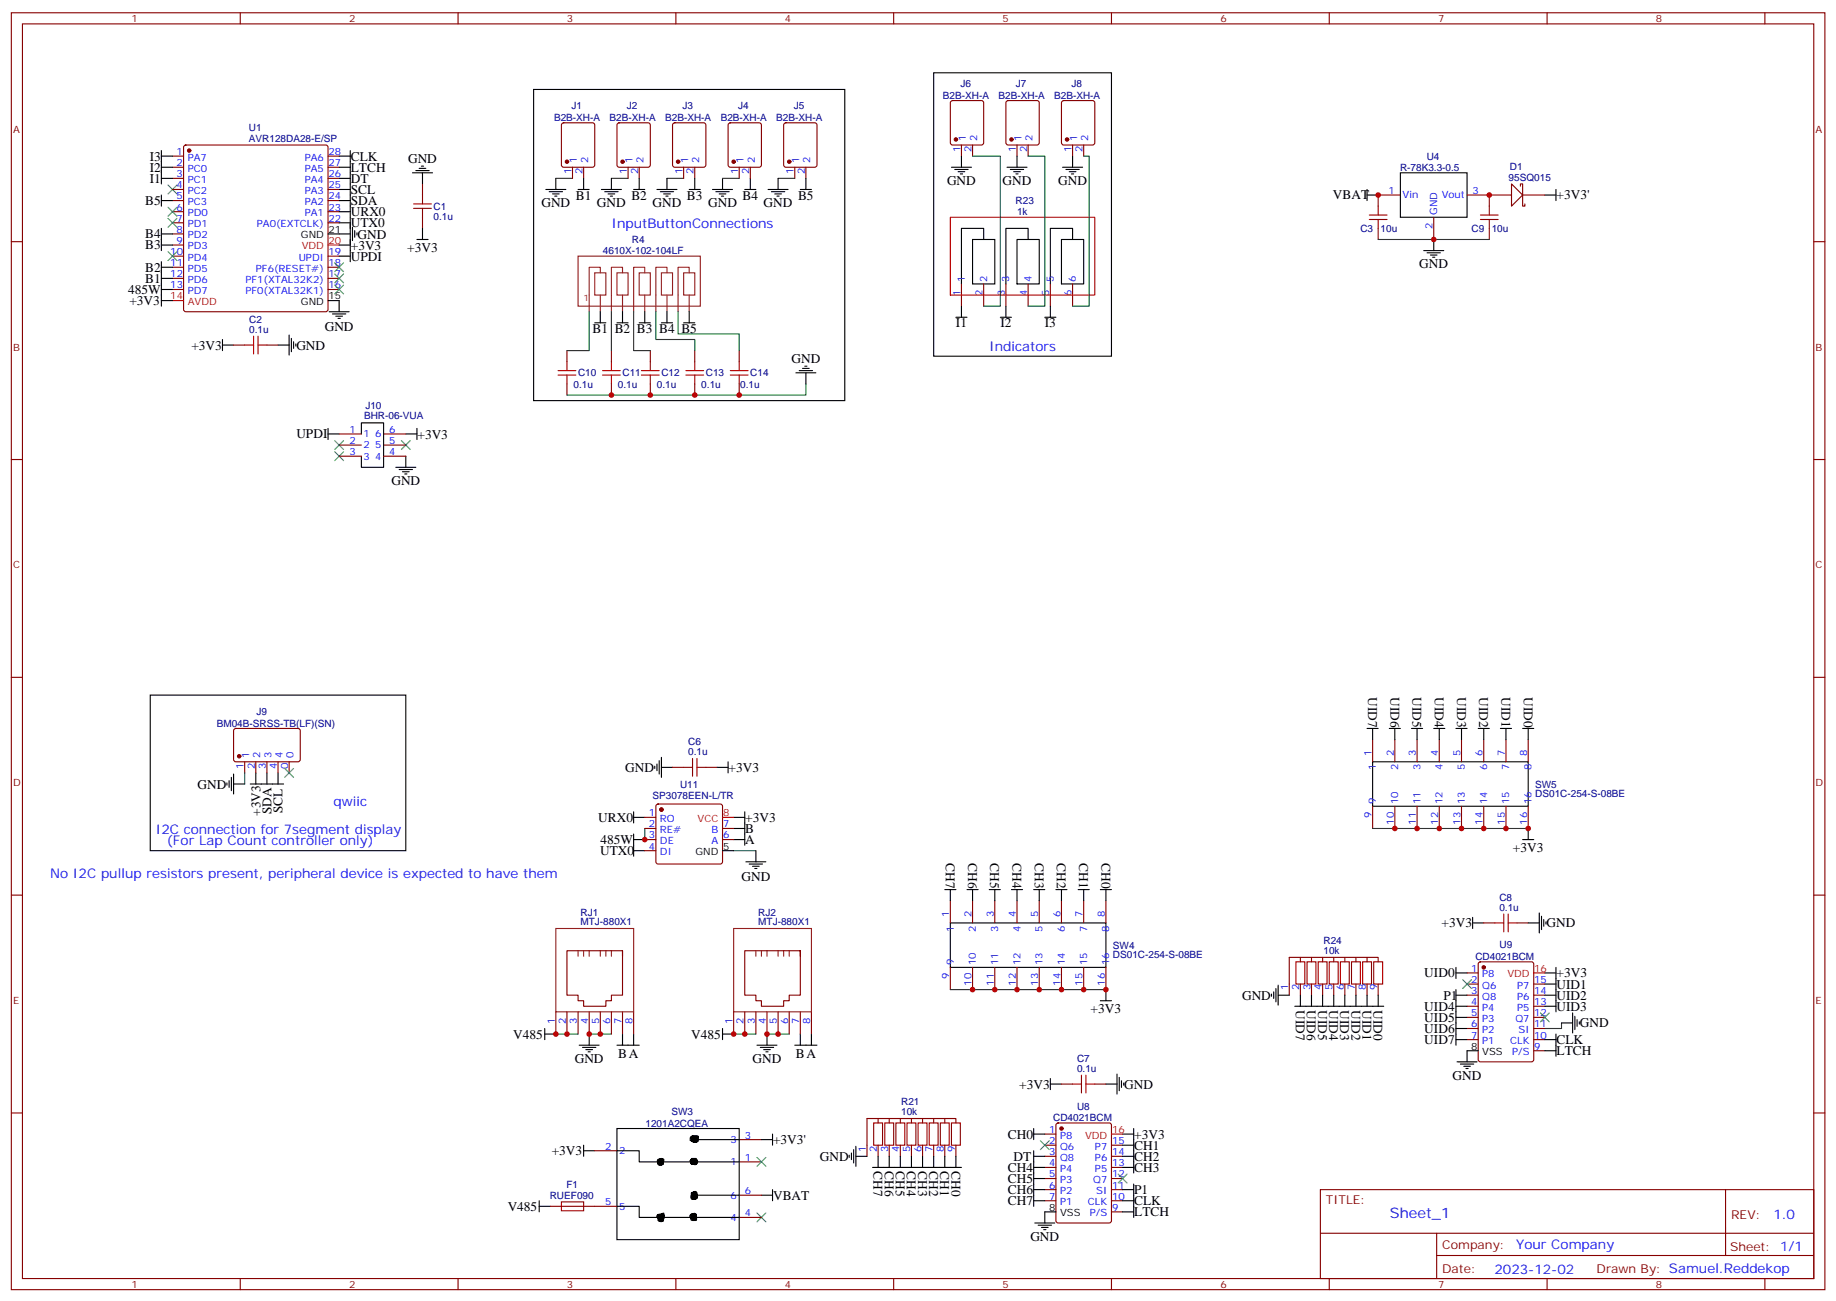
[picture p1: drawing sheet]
<svg xmlns="http://www.w3.org/2000/svg" width="583mm" height="413mm" viewBox="0 0 583 413" stroke-linecap="round" stroke-linejoin="round" font-family="sans-serif">
<g fill="none" stroke="#870000" stroke-width=".35">
<path d="M3.6 4.1h575.7v405.3h-575.7zM7.1 7.6h568.7v398.3h-568.7zM76.3 4.1v3.5M145.4 4.1v3.5M214.6 4.1v3.5M283.7 4.1v3.5M352.8 4.1v3.5M422 4.1v3.5M491.1 4.1v3.5M560.3 4.1v3.5M178.5 39.2l.4-.2h9.2l.5 .2 .2 .5v12.7l-.2 .5-.5 .2h-9.2l-.5-.2-.2-.5v-12.7zM196.1 39.2l.5-.2h9.1l.5 .2 .2 .5v12.7l-.2 .5-.5 .2h-9.1l-.5-.2-.2-.5v-12.7z"/>
<path d="M213.7 39.2l.5-.2h9.2l.5 .2 .2 .5v12.7l-.2 .5-.5 .2h-9.2l-.5-.2-.2-.5v-12.7zM231.4 39.2l.4-.2h9.2l.5 .2 .2 .5v12.7l-.2 .5-.5 .2h-9.2l-.5-.2-.2-.5v-12.7zM249 39.2l.5-.2h9.2l.5 .2 .2 .5v12.7l-.3 .5-.4 .2h-9.2l-.5-.2-.2-.5v-12.7zM301.9 32.1l.5-.2h9.2l.5 .2 .2 .5v12.7l-.3 .5-.4 .2h-9.2l-.5-.2-.2-.5v-12.7zM319.6 32.1l.4-.2h9.2l.5 .2 .2 .5v12.7l-.2 .5-.5 .2h-9.2l-.5-.2-.2-.5v-12.7zM337.2 32.1l.5-.2h9.2l.5 .2 .2 .5v12.7l-.3 .5-.4 .2h-9.2l-.5-.2-.2-.5v-12.7zM54.8 49.6h3.5M54.8 53.1h3.5M54.8 56.6h3.5M58.5 46.2l.5-.2h44.4l.5 .2 .2 .5v51.5l-.2 .5-.5 .3h-44.4l-.5-.3-.2-.5v-51.5zM104.1 49.6h3.6M104.1 53.1h3.6"/>
<path d="M104.1 56.6h3.6M134.1 58.4v3.5M181.8 53.1v3.5M185.3 53.1v3.5M199.4 53.1v3.5M202.9 53.1v3.5M217 53.1v3.5M220.6 53.1v3.5M234.7 53.1v3.5M238.2 53.1v3.5M252.3 53.1v3.5M255.8 53.1v3.5"/>
<path d="M305.2 46v3.6M308.8 46v3.6M322.9 46v3.6M326.4 46v3.6M340.5 46v3.6M344 46v3.6M3.6 76.7h3.5M54.8 60.1h3.5M54.8 63.7h3.5M54.8 67.2h3.5M54.8 70.7h3.5M54.8 74.3h3.5"/>
<path d="M54.8 77.8h3.5M104.1 60.1h3.6M104.1 63.7h3.6M104.1 67.2h3.6M104.1 70.7h3.6M134.1 69v3.5M437.5 72.5v3.5M444.6 61.9h-7.1v3.5M455.2 69v7M465.7 61.9h7.1v3.5M472.8 72.5v3.5M575.8 76.7h3.5"/>
<path d="M54.8 81.3h3.5M54.8 84.8h3.5M54.8 88.4h3.5M54.8 91.9h3.5M104.1 81.3h3.6M104.1 84.8h3.6M104.1 88.4h3.6M104.1 91.9h3.6M305.2 90.1v7.1M312.3 90.1v7.1M319.3 90.1v7.1M326.4 90.1v7.1"/>
<path d="M333.4 90.1v7.1M340.5 90.1v7.1M74.2 109.5h3.5M84.7 109.5h3.6M180 111.3v3.5M194.1 111.3v3.5M206.4 111.3v3.5M220.6 111.3v3.5M234.7 111.3v3.5M180 121.9v3.5M194.1 121.9v3.5M206.4 121.9v3.5"/>
<path d="M220.6 121.9v3.5M234.7 121.9v3.5M3.6 145.9h3.5M575.8 145.9h3.5M3.6 215h3.5M575.8 215h3.5M74.4 231.5l.5-.3 20 .1 .4 .7v9.4l-.7 .4h-20l-.4-.7v-9.1zM435.8 234.8v7M442.8 234.8v7M449.9 234.8v7M456.9 234.8v7M464 234.8v7"/>
<path d="M471 234.8v7M478.1 234.8v7M485.1 234.8v7M77.7 241.8v3.6M81.2 241.8v3.6M84.7 241.8v3.6M88.3 241.8v3.6M91.8 241.8v3.6M204.7 259.5h3.5M208.4 255.4l.5-.2h19.8l.5 .2 .2 .5v17.7l-.3 .5-.4 .2h-19.8l-.5-.2-.2-.5v-17.7zM213.5 243.6h3.5M224.1 243.6h3.5"/>
<path d="M435.8 255.9v7.1M442.8 255.9v7.1M449.9 255.9v7.1M456.9 255.9v7.1M464 255.9v7.1M471 255.9v7.1M478.1 255.9v7.1M485.1 255.9v7.1M204.7 263h3.5M204.7 266.5h3.5M204.7 270.1h3.5M229.4 263h3.5"/>
<path d="M229.4 266.5h3.5M3.6 284.2h3.5M301.7 285.9v7.1M308.8 285.9v7.1M315.8 285.9v7.1M322.9 285.9v7.1M329.9 285.9v7.1M337 285.9v7.1M344 285.9v7.1M351.1 285.9v7.1M471 293h3.6M481.6 293h3.5"/>
<path d="M575.8 284.2h3.5M197.6 301.8h-17.6v14.1h3.5v1.8h1.8v1.7h7v-1.7h1.8v-1.8h3.5v-14.1v1.8M254.1 301.8h-17.7v14.1h3.6v1.8h1.7v1.7h7.1v-1.7h1.7v-1.8h3.6v-14.1v1.8M301.7 307.1v7M308.8 307.1v7M315.8 307.1v7M322.9 307.1v7M329.9 307.1v7M337 307.1v7M344 307.1v7M351.1 307.1v7M412.8 303.9v1.4"/>
<path d="M412.8 312.4v3.5M416.3 303.9v1.4M416.3 312.4v3.5M419.9 303.9v1.4M419.9 312.4v3.5M423.4 303.9v1.4M423.4 312.4v3.5M426.9 303.9v1.4M426.9 312.4v3.5M430.5 303.9v1.4M430.5 312.4v3.5M434 303.9v1.4"/>
<path d="M434 312.4v3.5M437.5 305.3v-1.4h-28.2v12M437.5 312.4v3.5M465.7 308.9h3.6M465.7 312.4h3.6M465.7 315.9h3.6M465.7 319.4h3.6M469.5 305.5l.5-.2h16.2l.6 .5 .1 30.6-.5 .6-16.4 .1-.7-.5v-30.6zM486.9 312.4h3.5M486.9 315.9h3.5M486.9 319.4h3.5M176.5 321.2v7.1"/>
<path d="M180 321.2v7.1M183.5 321.2v7.1M187 321.2v7.1M190.6 321.2v7.1M194.1 321.2v7.1M197.6 321.2v7.1M201.2 321.2v7.1M232.9 321.2v7.1M236.4 321.2v7.1M240 321.2v7.1M243.5 321.2v7.1M247 321.2v7.1"/>
<path d="M250.5 321.2v7.1M254.1 321.2v7.1M257.6 321.2v7.1M465.7 323h3.6M465.7 326.5h3.6M465.7 330h3.6M486.9 323h3.5M486.9 326.5h3.5M486.9 330h3.5M486.9 333.6h3.5M3.6 353.3h3.5M278.8 355.1v1.4"/>
<path d="M282.3 355.1v1.4M285.8 355.1v1.4M289.3 355.1v1.4M292.9 355.1v1.4M296.4 355.1v1.4M299.9 355.1v1.4M303.5 356.5v-1.4h-28.3v12M335.4 356.7l.5-.2h16.2l.7 .4v30.6l-.4 .7h-16.5l-.6-.4-.1-30.6zM337 344.1h3.5M347.6 344.1h3.5M575.8 353.3h3.5M188.8 365.3h7.1"/>
<path d="M234.7 361.8h7M234.7 368.8h7M234.7 379.4h7M278.8 363.5v3.6M282.3 363.5v3.6M285.8 363.5v3.6M289.3 363.5v3.6M292.9 363.5v3.6M296.4 363.5v3.6M299.9 363.5v3.6M303.5 363.5v3.6M331.7 360h3.5"/>
<path d="M331.7 363.5h3.5M331.7 367.1h3.5M331.7 370.6h3.5M331.7 374.1h3.5M331.7 377.6h3.5M352.8 363.5h3.6M352.8 367.1h3.6M352.8 370.6h3.6M352.8 374.1h3.6M352.8 377.6h3.6M419.2 377.6h156.6v28.3h-156.6zM547.8 377.7v20.9"/>
<path d="M174.7 382.9h21.2M234.7 386.5h7M331.7 381.2h3.5M352.8 381.2h3.6M352.8 384.7h3.6M419.2 391.5h156.5M456.1 398.6h119.6M456.1 391.5v14.1M76.3 405.9v3.5M145.4 405.9v3.5M214.6 405.9v3.5M283.7 405.9v3.5"/>
<path d="M352.8 405.9v3.5M422 405.9v3.5M491.1 405.9v3.5M560.3 405.9v3.5"/>
</g>
<g fill="none" stroke="#000" stroke-width=".35">
<path d="M169.4 28.4h98.8v98.8h-98.8zM296.4 23.1h56.4v90h-56.4zM51.2 47.8v10.6M51.2 56.6h3.6M51.2 53.1h3.6M51.2 49.6h3.6M107.7 56.6h3.5M107.7 53.1h3.5M107.7 49.6h3.5M111.2 47.8v35.3M131 54.9h6.3M132 54.2h4.2"/>
<path d="M133.1 53.4h2.1M133.8 52.7h.7M134.1 54.9v3.5M176.5 56.6v3.5M185.3 56.6v3.5M194.1 56.6v3.5M202.9 56.6v3.5M211.7 56.6v3.5M220.6 56.6v3.5M229.4 56.6v3.5M238.2 56.6v3.5M247 56.6v3.5"/>
<path d="M255.8 56.6v3.5M302 53.1h6.4M303.1 53.8h4.2M304.2 54.5h2.1M304.9 55.2h.7M305.2 49.6v3.5M319.7 53.1h6.3M320.7 53.8h4.3M321.8 54.5h2.1M322.5 55.2h.7M322.9 49.6v3.5M337.3 53.1h6.4"/>
<path d="M338.4 53.8h4.2M339.4 54.5h2.2M340.1 55.2h.8M340.5 49.6v3.5M444.6 54.9h21.1v14.1h-21.1zM51.2 74.3h3.6M51.2 77.8h3.6M51.2 61.9v3.5M51.2 72.5v7.1M51.2 63.7h3.6M104.1 74.3h7.1M107.7 77.8h3.5"/>
<path d="M107.7 70.7h3.5M107.7 67.2h3.5M107.7 60.1h3.5M107.7 63.7h3.5M111.9 72.1v4.3M112.6 73.2v2.1M113.3 73.9v.7M132.4 76h3.5M134.1 72.5v3.5M173.3 60.1h6.3M174.3 60.9h4.3M175.4 61.6h2.1"/>
<path d="M176.1 62.3h.7M183.5 60.1h3.5M190.9 60.1h6.4M192 60.9h4.2M193 61.6h2.2M193.7 62.3h.8M201.2 60.1h3.5M208.6 60.1h6.3M209.6 60.9h4.3M210.7 61.6h2.1M211.4 62.3h.7M218.8 60.1h3.5"/>
<path d="M226.2 60.1h6.4M227.3 60.9h4.2M228.3 61.6h2.1M229 62.3h.7M236.4 60.1h3.6M243.8 60.1h6.4M244.9 60.9h4.2M246 61.6h2.1M246.7 62.3h.7M254.1 60.1h3.5M308.8 76h7v14.1h-7zM312.3 76v-3.5h-7.1v17.6"/>
<path d="M322.9 76h7v14.1h-7zM326.4 76v-3.5h-7.1v17.6M337 76h7v14.1h-7zM340.5 76v-3.5h-7.1v17.6M434 61.9h3.5M434 60.1v3.6M452 79.6h6.3M455.2 76v3.6M51.2 95.4h3.6M51.2 83.1v14.1M51.2 88.4h3.6M51.2 84.8h3.6"/>
<path d="M51.2 91.9h3.6M104.1 95.4h3.6v3.6M104.5 99h6.3M105.6 99.7h4.2M107.7 81.3h3.5M190.6 99v3.5M197.6 99v3.5M204.7 99v3.5M211.7 99v3.5M218.8 99v3.5M305.2 97.2v3.5M319.3 97.2v3.5"/>
<path d="M333.4 97.2v3.5M453 80.3h4.3M454.1 81h2.1M454.8 81.7h.7M70.6 109.5h3.6M70.6 107.8v3.5M88.3 109.5h3.5M91.8 106.4v6.3M92.5 107.4v4.3M93.2 108.5v2.1M93.9 109.2v.7M106.6 100.4h2.1"/>
<path d="M107.3 101.1h.7M188.8 102.5h3.5M195.9 102.5h3.5M202.9 102.5h3.5M210 102.5h3.5M217 102.5h3.6M252.7 118.4h6.3M253.7 117.7h4.3M254.8 116.9h2.1M255.5 116.2h.7M255.8 118.4v3.5M303.5 100.7h3.5"/>
<path d="M317.6 100.7h3.5M331.7 100.7h3.5M47.7 220.7h81.1v49.4h-81.1zM434 231.2h3.5M435.8 231.2v3.6M441 231.2h3.6M442.8 231.2v3.6M448.1 231.2h3.5M449.9 231.2v3.6M455.2 231.2h3.5M456.9 231.2v3.6M462.2 231.2h3.5"/>
<path d="M464 231.2v3.6M469.3 231.2h3.5M471 231.2v3.6M476.3 231.2h3.5M478.1 231.2v3.6M483.4 231.2h3.5M485.1 231.2v3.6M72 248.5v.7M72.7 247.8v2.1M73.4 246.8v4.2M74.2 248.9h3.5M74.2 245.7v6.4"/>
<path d="M79.4 248.9h10.6M81.2 245.4v3.5M84.7 245.4v3.5M88.3 245.4v3.5M201.2 257.7v3.5M201.2 259.5h3.5M207.9 243.2v.7M208.6 242.5v2.2M209.3 241.5v4.2M210 243.6h3.5M210 240.4v6.4M227.6 243.6h3.5"/>
<path d="M231.1 241.8v3.6M232.9 259.5h3.5M236.4 257.7v10.6M435.8 241.8h49.3v14.1h-49.3zM201.2 264.8v7M201.2 266.5h3.5M201.2 270.1h3.5M229.4 270.1h3.5M232.9 263h3.5M232.9 266.5h3.5M236.8 273.6h6.3M237.8 274.3h4.3"/>
<path d="M238.9 275h2.1M239.6 275.7h.7M240 270.1v3.5M483.4 266.5h3.5M485.1 263v3.5M299.9 282.4h3.6M301.7 293h49.4v14.1h-49.4zM301.7 282.4v3.5M307 282.4h3.5M308.8 282.4v3.5M314 282.4h3.6M315.8 282.4v3.5"/>
<path d="M321.1 282.4h3.5M322.9 282.4v3.5M328.2 282.4h3.5M329.9 282.4v3.5M335.2 282.4h3.5M337 282.4v3.5M342.3 282.4h3.5M344 282.4v3.5M349.3 282.4h3.5M351.1 282.4v3.5M467.5 293h3.5M467.5 291.2v3.5"/>
<path d="M485.1 293h3.6M488.7 289.8v6.4M489.4 290.9v4.2M490.1 291.9v2.1M490.8 292.6v.7M349.3 317.7h3.5M351.1 314.1v3.6M403.6 315.6v.7M404.4 314.9v2.1M405.1 313.8v4.2M405.8 315.9h3.5M405.8 312.7v6.4"/>
<path d="M411.1 319.4h28.2M412.8 315.9v3.5M416.3 315.9v3.5M419.9 315.9v3.5M423.4 315.9v3.5M426.9 315.9v3.5M430.5 315.9v3.5M434 315.9v3.5M437.5 315.9v3.5M462.2 308.9h3.5M462.2 315.9h3.5M462.2 307.1v3.5"/>
<path d="M462.2 314.1v17.7M462.2 319.4h3.5M490.4 308.9h3.6M490.4 315.9h3.6M490.4 312.4h3.6M490.4 319.4h3.6M494 307.1v14.1M172.9 328.3h3.6M172.9 326.5v3.5M183.9 331.8h6.3M184.9 332.5h4.3M186 333.2h2.1"/>
<path d="M186.7 333.9h.7M187 328.3v3.5M195.9 331.8h7M197.6 328.3v3.5M201.2 328.3v3.5M229.4 328.3h3.5M229.4 326.5v3.5M240.3 331.8h6.4M241.4 332.5h4.2M242.4 333.2h2.1M243.1 333.9h.7M243.5 328.3v3.5"/>
<path d="M252.3 331.8h7.1M254.1 328.3v3.5M257.6 328.3v3.5M462.2 330h3.5M462.2 323h3.5M462.2 326.5h3.5M462.6 337.1h6.3M463.6 337.8h4.3M464.7 338.5h2.1M465.4 339.2h.7M469.3 333.6h-3.6v3.5M490.4 333.6h3.6"/>
<path d="M490.4 330h3.6M494 328.3v7M495.7 324.7h3.6M499.3 321.6v6.3M500 322.6v4.2M500.7 323.7v2.1M501.4 324.4v.7M195.9 358.2h38.8v35.3h-38.8zM328.2 358.2v3.6M333.4 344.1h3.6M333.4 342.4v3.5M351.1 344.1h3.5"/>
<path d="M354.6 341v6.3M355.3 342v4.3M356 343.1v2.1M356.7 343.8v.7M359.9 358.2v14.2M185.3 365.3h3.5M185.3 363.5v3.6M195.9 365.3h7v3.5h31.8M209.4 368.1l1.3-.1-.1 1.6-.2 .1-1.4-.2 .1-1 .7-.7 .5 .1-.3 2-.9-.1v-.4l.4-1.3 .7 .2v1h-1v-.6l.6-.1v-.4l-1.1 .1v.5l1.2 .5 .2-1.4 .3-.1v1.3l-1.2-.2v-.9h.6l-.2 1.1h-.5v-.8l.5-.4 1 .1-.2 1.6-1.6-.1 .1-1.5 1.1 .4-.2 .7M219.6 368.9l.1-.7h1.5l.2 .1-.2 1.1-1.3 .2-.6-.4 .3-1.4h1.4l.1 .9-.2 .7-1.3-.1-.4-.3v-.5l.3-.5 1.4 .1 .2 .4-.1 .8-1.1 .1-.4-.3v-1.1l.7-.1 .3 .2v.8l.4 .2v.5h-.9l-.2-.3 .2-1 1-.1 .1 .9h-.5l-.2-.2-1.4-.4h1.6l.4 .2-.1 .6h-1.2l.1-1.1 1-.2 .1 1.2-.4 .3-.7-.1v-1.2l.2-.2 .9 .8v.9l-1.6-.4 .5-.5 .5 .3M220.6 379.4h14.1M220.6 361.8h14.1"/>
<path d="M221 378.6l-.4 1.4-.4 .3-.7-.1 .3-1.1h1.3l.1 1a1.28 1.28 0 0 1-1.7 .5l-.1-1.2 .3-.9h1.4l.3 .8-.1 1.1-.3 .2-1.2-.1 .1-1.1 .5-1.2h.6l-.1 2.3-.7-.1-.1-1.8-.2 .6 1.1 .2a.54 .54 0 0 1-.8 .6l.1-1.1h.2l.1 1.4h-.8v-1.6l.3-.3h.8l-.1 2.1-1 .2v-1.5l.6 .1v.3h.2M221.1 360.9h-1.4l-.2 .9 .3 .7 1.3 .1 .1-1.3-1.1-.2-.3 .4v.7l.7 .1 .3-.4 .1-1h-.6l-.2 .3v1.2l.3-.2-.1-.8 .1 .6 .1-.8v1.2l.8 .1 .2-1.6-1.8 .2v1.2l.5 .3 1.4-.2 .1-1.6-.2-.2-1.7-.1-.7 .8 .1 .8 2.1 .3-.2-.9-1.7-.2M241.7 379.4h3.6M245.3 377.6v3.6M269.6 366.7v.7M270.3 366v2.1M271 364.9v4.3M271.7 367.1h3.5M271.7 363.9v6.3M277 370.6h28.2M278.8 367.1v3.5M282.3 367.1v3.5"/>
<path d="M285.8 367.1v3.5M289.3 367.1v3.5M292.9 367.1v3.5M296.4 367.1v3.5M299.9 367.1v3.5M303.5 367.1v3.5M328.2 360h3.5M328.2 367.1h3.5M328.2 365.3v17.6M328.2 370.6h3.5M328.2 374.1h3.5M328.2 377.6h3.5"/>
<path d="M356.4 360h3.5M356.4 367.1h3.5M356.4 363.5h3.5M356.4 370.6h3.5M356.4 377.6h3.5M359.9 375.9v10.6M171.2 382.9h3.5M171.2 381.2v3.5M195.9 382.9h7v3.6h31.8M209.7 385.9l.1-.3h.4a1.76 1.76 0 0 1 .1 2l-.1 .1a.88 .88 0 0 1-1.1-.1 .88 .88 0 0 1-.1-1.1l.6-.9h.9l.2 .3v.9l-.5 .6h-.9l-.1-.3 .2-1.2 .9-.3 .3 .5-.1 1.1h-.7l-.7-.4a.54 .54 0 0 1-.5-.4 .54 .54 0 0 1 .1-.5l1.5-.1-.1 1.9-.5-.2 .1-1.6 .3-.3h.7v1.6a.86 .86 0 0 1-.7 .6 .86 .86 0 0 1-.8-.3l-.1-1.2-.4-.3v-.4l1.8-.2-.2 1.8-.2-.1v-1.4v.8l-.3 .6-.4-.1 .1-1.1 .6-.6 .6-.2-.1 2.3-.4 .2-.8-.2-.2-1.5 .3-.3h.4v1M220.4 385.1l-.3 1.5 1 .2v.3l-.7 .1-.6-.2 .2-1.7 .6 .1v.3l.5 .2v.3l-.7-.3v-.6l.5 1.8-.6 .3-.5-.2v-1.8l-.2 1.2 .1-.8 .2 1 .1-.9v.5l.6-.2-.1 .8h-.7l-.4-.4 .1-1.3 1.5 .1v2h-1.3l-.7-1v-.5l.8-.2 .5 .2 .2 .6h.2M328.2 381.2h3.5"/>
<path d="M328.5 388.2h6.4M329.6 388.9h4.2M330.6 389.6h2.1M331.3 390.3h.7M335.2 384.7h-3.5v3.5M356.4 384.7h3.5M356.4 381.2h3.5"/>
</g>
<g fill="#870000" stroke="#870000" stroke-width=".35">
<circle cx="337" cy="358.2" r=".53"/>
<circle cx="60" cy="47.8" r=".53"/>
<circle cx="471" cy="307.1" r=".53"/>
<circle cx="180" cy="51.3" r=".53"/>
<circle cx="197.6" cy="51.3" r=".53"/>
<circle cx="215.3" cy="51.3" r=".53"/>
<circle cx="232.9" cy="51.3" r=".53"/>
<circle cx="250.5" cy="51.3" r=".53"/>
<circle cx="303.5" cy="44.3" r=".53"/>
<circle cx="321.1" cy="44.3" r=".53"/>
<circle cx="338.7" cy="44.3" r=".53"/>
<circle cx="210" cy="257" r=".53"/>
<circle cx="75.9" cy="240.1" r=".53"/>
</g>
<path d="M104.1 77.8h3.6M301.7 69h45.9v24.7h-45.9zM54.8 95.4h3.5M229.4 259.5h3.5M486.9 308.9h3.5M352.8 360h3.6" fill="none" stroke="#f00" stroke-width=".35"/>
<g fill="none" stroke="#a10000" stroke-width=".35">
<path d="M131.3 66.1h5.6M131.3 64.7h5.6M134.1 61.9v2.8M134.1 66.1v2.9M434.7 69.7h5.6M434.7 68.3h5.6M437.5 65.4v2.9M437.5 69.7v2.8M470 69.7h5.6M470 68.3h5.6M472.8 65.4v2.9M472.8 69.7v2.8"/>
<path d="M77.7 109.5h2.8M80.5 106.7v5.7M81.9 109.5h2.8M81.9 106.7v5.7M177.2 119.1h5.6M177.2 117.7h5.6M180 114.8v2.9M180 119.1v2.8M191.3 119.1h5.6M191.3 117.7h5.6M194.1 114.8v2.9M194.1 119.1v2.8"/>
<path d="M203.6 119.1h5.7M203.6 117.7h5.7M206.4 114.8v2.9M206.4 119.1v2.8M217.7 119.1h5.7M217.7 117.7h5.7M220.6 114.8v2.9M220.6 119.1v2.8M231.8 119.1h5.7M231.8 117.7h5.7M234.7 114.8v2.9M234.7 119.1v2.8"/>
<path d="M217 243.6h2.9M219.9 240.8v5.6M221.3 240.8v5.6M221.3 243.6h2.8M474.6 293h2.8M477.4 290.2v5.6M478.8 293h2.8M478.8 290.2v5.6M411.4 305.3h2.8v7.1h-2.8zM414.9 305.3h2.9v7.1h-2.9zM418.5 305.3h2.8v7.1h-2.8zM422 305.3h2.8v7.1h-2.8z"/>
<path d="M425.5 305.3h2.8v7.1h-2.8zM429 305.3h2.9v7.1h-2.9zM432.6 305.3h2.8v7.1h-2.8zM436.1 305.3h2.8v7.1h-2.8zM277.4 356.5h2.8v7h-2.8zM280.9 356.5h2.8v7h-2.8zM284.4 356.5h2.8v7h-2.8zM287.9 356.5h2.9v7h-2.9zM291.5 356.5h2.8v7h-2.8zM295 356.5h2.8v7h-2.8zM298.5 356.5h2.8v7h-2.8zM302 356.5h2.9v7h-2.9z"/>
<path d="M340.5 344.1h2.8M343.3 341.3v5.7M344.7 344.1h2.9M344.7 341.3v5.7M178.2 381.5h7.1v2.9h-7.1z"/>
</g>
<g fill="none" stroke="#3c3" stroke-width=".35">
<path d="M53.3 58.7l2.9 2.9M56.2 58.7l-2.9 2.9M53.3 65.8l2.9 2.8M53.3 69.3l2.9 2.8M53.3 79.9l2.9 2.8M56.2 65.8l-2.9 2.8M56.2 69.3l-2.9 2.8M56.2 79.9l-2.9 2.8M106.3 90.5l2.8 2.8M106.3 87l2.8 2.8M106.3 83.4l2.8 2.9M109.1 90.5l-2.8 2.8"/>
<path d="M109.1 87l-2.8 2.8M109.1 83.4l-2.8 2.9M90.4 243.9l2.8 2.9M93.2 243.9l-2.8 2.9M464.3 311l2.8 2.8M467.1 311l-2.8 2.8M489 321.6l2.8 2.8M491.8 321.6l-2.8 2.8M330.3 362.1l2.8 2.8M333.1 362.1l-2.8 2.8M355 372.7l2.8 2.8M357.8 372.7l-2.8 2.8"/>
<path d="M240.3 385.1l2.8 2.8M243.1 385.1l-2.8 2.8"/>
</g>
<g fill="none" stroke="#008700" stroke-width=".35">
<path d="M176.5 56.6h5.3M194.1 56.6h5.3M211.7 56.6h5.3M229.4 56.6h5.3M247 56.6h5.3M308.8 49.6h8.8v47.6h-5.3M326.4 49.6h5.3v47.6h-5.3M344 49.6h1.8v47.6h-5.3M437.5 76h35.3M187 99v12.3h-7M194.1 99v12.3M201.2 99v12.3h5.2"/>
<path d="M208.2 99v8.8h12.4v3.5M215.3 99v7h19.4v5.3M255.8 121.9v3.5h-75.8M77.7 245.4v3.5M204.7 263v3.5M232.9 270.1h7.1M435.8 263h49.3M301.7 314.1h49.4M176.5 328.3h7M187 328.3h7.1M232.9 328.3h7.1M243.5 328.3h7"/>
<path d="M495.7 324.7v1.8h-5.3"/>
</g>
<g fill="none" stroke="#8c2424" stroke-width=".35">
<path d="M183.5 81.3h38.8v15.9h-38.8zM188.8 86.6h3.5v7.1h-3.5zM190.6 86.6v-1.8h-3.6v14.2M190.6 93.7v5.3M195.9 86.6h3.5v7.1h-3.5zM197.6 86.6v-1.8h-3.5v14.2M197.6 93.7v5.3M202.9 86.6h3.5v7.1h-3.5zM204.7 86.6v-1.8h-3.5v14.2M204.7 93.7v5.3M210 86.6h3.5v7.1h-3.5zM211.7 86.6v-1.8h-3.5v14.2"/>
<path d="M211.7 93.7v5.3M217 86.6h3.6v7.1h-3.6zM218.8 86.6v-1.8h-3.5v14.2M218.8 93.7v5.3M176.5 294.7h24.7v26.5h-24.7zM232.9 294.7h24.7v26.5h-24.7zM183.5 301.8v1.8M185.3 301.8v1.8M187 301.8v1.8M190.6 301.8v1.8M192.3 301.8v1.8M194.1 301.8v1.8"/>
<path d="M240 301.8v1.8M241.7 301.8v1.8M243.5 301.8v1.8M247 301.8v1.8M248.8 301.8v1.8M250.5 301.8v1.8"/>
</g>
<path d="M479.8 58.4l3.6 3.5-3.6 3.5z" fill="#fff" stroke="#870000" stroke-width=".35"/>
<path d="M482.7 59.1v-.7h.7v7h.7v-.7M472.8 61.9h7M483.4 61.9h7M107.7 137.8h7M121.8 137.8h7M107.7 141.3h7M107.7 144.8h7M121.8 141.3h7M121.8 144.8h7" fill="none" stroke="#870000" stroke-width=".35"/>
<g fill="none" stroke="#000" stroke-width=".35">
<path d="M490.4 61.9h3.6M494 60.1v3.6M104.1 137.8h3.6M104.1 136v3.5M114.7 137.8v-3.6h7.1v14.1h-7.1v-3.5M128.8 137.8h3.6M132.4 136v3.5M125.7 148.3h6.3M126.7 149h4.3M127.8 149.8h2.1M128.5 150.5h.7M128.8 144.8v3.5"/>
<path d="M241.7 361.8h3.6M245.3 360v3.5"/>
</g>
<path d="M106.3 139.9l2.8 2.8M109.1 139.9l-2.8 2.8M127.4 139.9l2.8 2.8M130.2 139.9l-2.8 2.8M106.3 143.4l2.8 2.8M109.1 143.4l-2.8 2.8M240.3 367.4l2.8 2.8M243.1 367.4l-2.8 2.8" fill="none" stroke="#3c3" stroke-width=".35"/>
<g fill="#c00">
<circle cx="351.1" cy="314.1" r=".88"/>
<circle cx="308.8" cy="314.1" r=".88"/>
<circle cx="315.8" cy="314.1" r=".88"/>
<circle cx="322.9" cy="314.1" r=".88"/>
<circle cx="329.9" cy="314.1" r=".88"/>
<circle cx="337" cy="314.1" r=".88"/>
<circle cx="344" cy="314.1" r=".88"/>
<circle cx="243.5" cy="328.3" r=".88"/>
<circle cx="187" cy="328.3" r=".88"/>
<circle cx="190.6" cy="328.3" r=".88"/>
<circle cx="180" cy="328.3" r=".88"/>
<circle cx="176.5" cy="328.3" r=".88"/>
<circle cx="247" cy="328.3" r=".88"/>
<circle cx="236.4" cy="328.3" r=".88"/>
<circle cx="232.9" cy="328.3" r=".88"/>
<circle cx="485.1" cy="263" r=".88"/>
<circle cx="442.8" cy="263" r=".88"/>
<circle cx="449.9" cy="263" r=".88"/>
<circle cx="456.9" cy="263" r=".88"/>
<circle cx="464" cy="263" r=".88"/>
<circle cx="471" cy="263" r=".88"/>
<circle cx="478.1" cy="263" r=".88"/>
<circle cx="204.7" cy="266.5" r=".88"/>
<circle cx="437.5" cy="61.9" r=".88"/>
<circle cx="455.2" cy="76" r=".88"/>
<circle cx="194.1" cy="125.4" r=".88"/>
<circle cx="206.4" cy="125.4" r=".88"/>
<circle cx="220.6" cy="125.4" r=".88"/>
<circle cx="234.7" cy="125.4" r=".88"/>
<circle cx="472.8" cy="61.9" r=".88"/>
</g>
<text font-size="4.6" fill="#00f" x="441.3" y="386.7">Sheet_1</text>
<g font-size="4.2">
<text x="47.5" y="51">I3</text>
<text x="111.4" y="51">CLK</text>
<text x="129.5" y="51.7">GND</text>
<text x="47.5" y="58.1">I1</text>
<text x="47.5" y="54.5">I2</text>
<text x="111.4" y="58.1">DT</text>
<text x="111.4" y="54.5">LTCH</text>
<text x="300.6" y="58.7">GND</text>
<text x="318.3" y="58.7">GND</text>
<text x="335.9" y="58.7">GND</text>
<text x="46.1" y="65.1">B5</text>
<text x="111.4" y="65.1">SDA</text>
<text x="111.4" y="61.6">SCL</text>
<text x="171.9" y="65.8">GND</text>
<text x="182.8" y="63.3">B1</text>
<text x="189.5" y="65.8">GND</text>
<text x="200.4" y="63.3">B2</text>
<text x="207.2" y="65.8">GND</text>
<text x="218.1" y="63.3">B3</text>
<text x="224.8" y="65.8">GND</text>
<text x="235.7" y="63.3">B4</text>
<text x="242.4" y="65.8">GND</text>
<text x="253.4" y="63.3">B5</text>
<text x="423.2" y="63.3">VBAT</text>
<text x="494.1" y="63.3">+3V3'</text>
<text x="111.4" y="68.6">URX0</text>
<text x="46.1" y="75.7">B4</text>
<text x="111.4" y="72.1">UTX0</text>
<text x="113.5" y="75.7">GND</text>
<text x="46.1" y="79.2">B3</text>
<text x="111.4" y="79.3">+3V3</text>
<text x="111.4" y="82.8">UPDI</text>
<text x="129.3" y="80">+3V3</text>
<text x="46.1" y="89.8">B1</text>
<text x="46.1" y="86.3">B2</text>
<text x="450.6" y="85.2">GND</text>
<text x="40.7" y="93.3">485W</text>
<text x="41.1" y="96.9">+3V3</text>
<text x="103.1" y="105.1">GND</text>
<text x="188.1" y="105.7">B1</text>
<text x="195.2" y="105.7">B2</text>
<text x="202.2" y="105.7">B3</text>
<text x="209.3" y="105.7">B4</text>
<text x="216.3" y="105.7">B5</text>
<text x="303.5" y="103.9">I1</text>
<text x="317.6" y="103.9">I2</text>
<text x="331.7" y="103.9">I3</text>
<text x="60.8" y="111">+3V3</text>
<text x="94.1" y="111">GND</text>
<text x="251.2" y="115.1">GND</text>
<text x="94.1" y="139.2">UPDI</text>
<text x="132.5" y="139.2">+3V3</text>
<text x="124.2" y="154">GND</text>
<text x="434.3" y="221.2" transform="rotate(90 434.3 221.2)">UID7</text>
<text x="441.4" y="221.2" transform="rotate(90 441.4 221.2)">UID6</text>
<text x="448.5" y="221.2" transform="rotate(90 448.5 221.2)">UID5</text>
<text x="455.5" y="221.2" transform="rotate(90 455.5 221.2)">UID4</text>
<text x="462.6" y="221.2" transform="rotate(90 462.6 221.2)">UID3</text>
<text x="469.6" y="221.2" transform="rotate(90 469.6 221.2)">UID2</text>
<text x="476.7" y="221.2" transform="rotate(90 476.7 221.2)">UID1</text>
<text x="483.7" y="221.2" transform="rotate(90 483.7 221.2)">UID0</text>
<text x="198.5" y="245.1">GND</text>
<text x="231.3" y="245.1">+3V3</text>
<text x="62.7" y="250.3">GND</text>
<text x="82.6" y="259" transform="rotate(-90 82.6 259)">+3V3</text>
<text x="86.2" y="258.4" transform="rotate(-90 86.2 258.4)">SDA</text>
<text x="89.7" y="258.1" transform="rotate(-90 89.7 258.1)">SCL</text>
<text x="189.9" y="260.9">URX0</text>
<text x="236.6" y="260.9">+3V3</text>
<text x="190.6" y="267.9">485W</text>
<text x="236.6" y="264.4">B</text>
<text x="236.6" y="268">A</text>
<text x="190.5" y="271.5">UTX0</text>
<text x="300.3" y="274.1" transform="rotate(90 300.3 274.1)">CH7</text>
<text x="307.3" y="274.1" transform="rotate(90 307.3 274.1)">CH6</text>
<text x="314.4" y="274.1" transform="rotate(90 314.4 274.1)">CH5</text>
<text x="321.4" y="274.1" transform="rotate(90 321.4 274.1)">CH4</text>
<text x="328.5" y="274.1" transform="rotate(90 328.5 274.1)">CH3</text>
<text x="335.5" y="274.1" transform="rotate(90 335.5 274.1)">CH2</text>
<text x="342.6" y="274.1" transform="rotate(90 342.6 274.1)">CH1</text>
<text x="349.6" y="274.1" transform="rotate(90 349.6 274.1)">CH0</text>
<text x="480.3" y="270.4">+3V3</text>
<text x="235.4" y="279.6">GND</text>
<text x="457.6" y="294.4">+3V3</text>
<text x="491" y="294.4">GND</text>
<text x="452.2" y="310.3">UID0</text>
<text x="494.1" y="310.3">+3V3</text>
<text x="394.3" y="317.3">GND</text>
<text x="458.2" y="317.4">P1</text>
<text x="494.1" y="313.8">UID1</text>
<text x="494.1" y="317.3">UID2</text>
<text x="346.2" y="321.6">+3V3</text>
<text x="411.4" y="320.7" transform="rotate(90 411.4 320.7)">UID7</text>
<text x="414.9" y="320.7" transform="rotate(90 414.9 320.7)">UID6</text>
<text x="418.4" y="320.7" transform="rotate(90 418.4 320.7)">UID5</text>
<text x="422" y="320.7" transform="rotate(90 422 320.7)">UID4</text>
<text x="425.5" y="320.7" transform="rotate(90 425.5 320.7)">UID3</text>
<text x="429" y="320.7" transform="rotate(90 429 320.7)">UID2</text>
<text x="432.5" y="320.7" transform="rotate(90 432.5 320.7)">UID1</text>
<text x="436.1" y="320.7" transform="rotate(90 436.1 320.7)">UID0</text>
<text x="452.2" y="320.9">UID4</text>
<text x="494.1" y="320.9">UID3</text>
<text x="162.9" y="329.7">V485</text>
<text x="219.4" y="329.7">V485</text>
<text x="452.2" y="324.4">UID5</text>
<text x="452.2" y="327.9">UID6</text>
<text x="501.5" y="326.2">GND</text>
<text x="196.2" y="335.8">BA</text>
<text x="252.7" y="335.8">BA</text>
<text x="452.2" y="331.5">UID7</text>
<text x="494.1" y="331.5">CLK</text>
<text x="494.1" y="335">LTCH</text>
<text x="182.5" y="337.4">GND</text>
<text x="238.9" y="337.4">GND</text>
<text x="323.6" y="345.5">+3V3</text>
<text x="356.9" y="345.5">GND</text>
<text x="461.2" y="342.7">GND</text>
<text x="245.4" y="363.2">+3V3'</text>
<text x="320" y="361.4">CH0</text>
<text x="360.1" y="361.4">+3V3</text>
<text x="360.1" y="365">CH1</text>
<text x="175.1" y="366.7">+3V3</text>
<text x="260.2" y="368.5">GND</text>
<text x="277.3" y="371.9" transform="rotate(90 277.3 371.9)">CH7</text>
<text x="280.9" y="371.9" transform="rotate(90 280.9 371.9)">CH6</text>
<text x="284.4" y="371.9" transform="rotate(90 284.4 371.9)">CH5</text>
<text x="287.9" y="371.9" transform="rotate(90 287.9 371.9)">CH4</text>
<text x="291.4" y="371.9" transform="rotate(90 291.4 371.9)">CH3</text>
<text x="295" y="371.9" transform="rotate(90 295 371.9)">CH2</text>
<text x="298.5" y="371.9" transform="rotate(90 298.5 371.9)">CH1</text>
<text x="302" y="371.9" transform="rotate(90 302 371.9)">CH0</text>
<text x="321.8" y="368.5">DT</text>
<text x="360.1" y="368.5">CH2</text>
<text x="320" y="372">CH4</text>
<text x="320" y="375.6">CH5</text>
<text x="360.1" y="372">CH3</text>
<text x="245.4" y="380.9">VBAT</text>
<text x="320" y="379.1">CH6</text>
<text x="320" y="382.6">CH7</text>
<text x="360.1" y="382.6">CLK</text>
<text x="360.1" y="379.1">P1</text>
<text x="161.2" y="384.4">V485</text>
<text x="360.1" y="386.1">LTCH</text>
<text x="327.1" y="393.9">GND</text>
</g>
<g font-size="4.2" fill="#00f">
<text x="194.1" y="72.5">InputButtonConnections</text>
<text x="314" y="111.3">Indicators</text>
<text x="105.9" y="255.9">qwiic</text>
<text x="49.5" y="264.8">I2C connection for 7segment display</text>
<text x="53" y="268.3">(For Lap Count controller only)</text>
<text x="15.9" y="278.9">No I2C pullup resistors present, peripheral device is expected to have them</text>
<text x="563" y="386.9">1.0</text>
<text x="481.3" y="396.5">Your Company</text>
<text x="474.4" y="404.3">2023-12-02</text>
</g>
<g font-size="3.9" fill="#800">
<text x="420.9" y="382.2">TITLE:</text>
<text x="549.6" y="386.9">REV:</text>
<text x="457.8" y="396.4">Company:</text>
<text x="549.2" y="397.1">Sheet: 1/1</text>
<text x="457.8" y="404.1">Date:</text>
<text x="506.9" y="404.2">Drawn By: Samuel.Reddekop</text>
</g>
<g font-size="3.2" fill="#800">
<text x="41.7" y="7.1">1</text>
<text x="110.8" y="7.1">2</text>
<text x="180" y="7.1">3</text>
<text x="249.1" y="7.1">4</text>
<text x="318.3" y="7.1">5</text>
<text x="387.4" y="7.1">6</text>
<text x="456.6" y="7.1">7</text>
<text x="525.7" y="7.1">8</text>
<text x="4.1" y="42.2">A</text>
<text x="576.3" y="42.2">A</text>
<text x="4.1" y="111.3">B</text>
<text x="576.3" y="111.3">B</text>
<text x="4.1" y="180.4">C</text>
<text x="576.3" y="180.4">C</text>
<text x="4.1" y="249.6">D</text>
<text x="576.3" y="249.6">D</text>
<text x="4.1" y="318.7">E</text>
<text x="576.3" y="318.7">E</text>
<text x="41.7" y="408.9">1</text>
<text x="110.8" y="408.9">2</text>
<text x="180" y="408.9">3</text>
<text x="249.1" y="408.9">4</text>
<text x="318.3" y="408.9">5</text>
<text x="387.4" y="408.9">6</text>
<text x="456.6" y="408.9">7</text>
<text x="525.7" y="408.9">8</text>
</g>
<g font-size="3.2" fill="#000080">
<text x="304.9" y="27.7">J6</text>
<text x="322.5" y="27.7">J7</text>
<text x="340.2" y="27.7">J8</text>
<text x="181.4" y="34.7">J1</text>
<text x="199" y="34.7">J2</text>
<text x="216.7" y="34.7">J3</text>
<text x="234.3" y="34.7">J4</text>
<text x="252" y="34.7">J5</text>
<text x="299.4" y="31.3">B2B-XH-A</text>
<text x="317" y="31.3">B2B-XH-A</text>
<text x="334.6" y="31.3">B2B-XH-A</text>
<text x="79" y="41.7">U1</text>
<text x="175.9" y="38.3">B2B-XH-A</text>
<text x="193.5" y="38.3">B2B-XH-A</text>
<text x="211.2" y="38.3">B2B-XH-A</text>
<text x="228.8" y="38.3">B2B-XH-A</text>
<text x="246.4" y="38.3">B2B-XH-A</text>
<text x="79" y="45">AVR128DA28-E/SP</text>
<text x="452.9" y="50.8">U4</text>
<text x="444.5" y="54.2">R-78K3.3-0.5</text>
<text x="478.9" y="57.3">95SQ015</text>
<text x="479.3" y="54">D1</text>
<text x="322.4" y="64.8">R23</text>
<text x="137.7" y="69.7">0.1u</text>
<text x="137.7" y="66.6">C1</text>
<text x="322.9" y="68.3">1k</text>
<text x="200.6" y="77">R4</text>
<text x="431.9" y="73.6">C3</text>
<text x="438.3" y="73.6">10u</text>
<text x="467.2" y="73.6">C9</text>
<text x="473.6" y="73.6">10u</text>
<text x="191.4" y="80.7">4610X-102-104LF</text>
<text x="79.1" y="105.7">0.1u</text>
<text x="79.1" y="102.5">C2</text>
<text x="183.5" y="119.5">C10</text>
<text x="197.6" y="119.5">C11</text>
<text x="210" y="119.5">C12</text>
<text x="224.1" y="119.5">C13</text>
<text x="238.2" y="119.5">C14</text>
<text x="182.1" y="123">0.1u</text>
<text x="196.2" y="123">0.1u</text>
<text x="208.5" y="123">0.1u</text>
<text x="222.6" y="123">0.1u</text>
<text x="235" y="123">0.1u</text>
<text x="116" y="129.8">J10</text>
<text x="115.6" y="133.1">BHR-06-VUA</text>
<text x="81.4" y="227">J9</text>
<text x="68.8" y="230.6">BM04B-SRSS-TB(LF)(SN)</text>
<text x="218.5" y="239.7">0.1u</text>
<text x="218.5" y="236.5">C6</text>
<text x="215.9" y="250">U11</text>
<text x="487.4" y="250.1">SW5</text>
<text x="207.2" y="253.6">SP3078EEN-L/TR</text>
<text x="487.4" y="253">DS01C-254-S-08BE</text>
<text x="476" y="286">C8</text>
<text x="184.3" y="293.7">MTJ-880X1</text>
<text x="184.3" y="290.7">RJ1</text>
<text x="240.7" y="293.7">MTJ-880X1</text>
<text x="240.7" y="290.7">RJ2</text>
<text x="476" y="289.1">0.1u</text>
<text x="420.2" y="299.7">R24</text>
<text x="353.3" y="304.2">DS01C-254-S-08BE</text>
<text x="353.3" y="301.2">SW4</text>
<text x="420.2" y="302.9">10k</text>
<text x="468.4" y="304.7">CD4021BCM</text>
<text x="476" y="300.9">U9</text>
<text x="341.9" y="340.3">0.1u</text>
<text x="341.9" y="337.2">C7</text>
<text x="286.1" y="350.8">R21</text>
<text x="341.9" y="352.3">U8</text>
<text x="204.9" y="357.6">1201A2CQEA</text>
<text x="213.2" y="354.1">SW3</text>
<text x="286.1" y="354">10k</text>
<text x="334.3" y="355.9">CD4021BCM</text>
<text x="179.8" y="377.3">F1</text>
<text x="174.5" y="380.5">RUEF090</text>
</g>
<g font-size="3.2" fill="#00f">
<text x="306.6" y="44.7" transform="rotate(-90 306.6 44.7)">1</text>
<text x="310.2" y="44.7" transform="rotate(-90 310.2 44.7)">2</text>
<text x="324.3" y="44.7" transform="rotate(-90 324.3 44.7)">1</text>
<text x="327.8" y="44.7" transform="rotate(-90 327.8 44.7)">2</text>
<text x="341.9" y="44.7" transform="rotate(-90 341.9 44.7)">1</text>
<text x="345.4" y="44.7" transform="rotate(-90 345.4 44.7)">2</text>
<text x="56.1" y="49.2">1</text>
<text x="56.1" y="52.7">2</text>
<text x="59.6" y="51">PA7</text>
<text x="96.7" y="51">PA6</text>
<text x="104.3" y="52.7">27</text>
<text x="104.3" y="49.2">28</text>
<text x="183.2" y="51.8" transform="rotate(-90 183.2 51.8)">1</text>
<text x="186.7" y="51.8" transform="rotate(-90 186.7 51.8)">2</text>
<text x="200.8" y="51.8" transform="rotate(-90 200.8 51.8)">1</text>
<text x="204.3" y="51.8" transform="rotate(-90 204.3 51.8)">2</text>
<text x="218.4" y="51.8" transform="rotate(-90 218.4 51.8)">1</text>
<text x="222" y="51.8" transform="rotate(-90 222 51.8)">2</text>
<text x="236.1" y="51.8" transform="rotate(-90 236.1 51.8)">1</text>
<text x="239.6" y="51.8" transform="rotate(-90 239.6 51.8)">2</text>
<text x="253.7" y="51.8" transform="rotate(-90 253.7 51.8)">1</text>
<text x="257.2" y="51.8" transform="rotate(-90 257.2 51.8)">2</text>
<text x="304.9" y="48.2" transform="rotate(-90 304.9 48.2)">1</text>
<text x="308.4" y="48.2" transform="rotate(-90 308.4 48.2)">2</text>
<text x="322.5" y="48.2" transform="rotate(-90 322.5 48.2)">1</text>
<text x="326" y="48.2" transform="rotate(-90 326 48.2)">2</text>
<text x="340.1" y="48.2" transform="rotate(-90 340.1 48.2)">1</text>
<text x="343.7" y="48.2" transform="rotate(-90 343.7 48.2)">2</text>
<text x="56.1" y="56.3">3</text>
<text x="56.1" y="59.8">4</text>
<text x="59.6" y="54.5">PC0</text>
<text x="59.6" y="58">PC1</text>
<text x="96.7" y="58">PA4</text>
<text x="96.7" y="54.5">PA5</text>
<text x="104.3" y="59.8">25</text>
<text x="104.3" y="56.3">26</text>
<text x="181.4" y="55.3" transform="rotate(-90 181.4 55.3)">1</text>
<text x="184.9" y="55.3" transform="rotate(-90 184.9 55.3)">2</text>
<text x="199" y="55.3" transform="rotate(-90 199 55.3)">1</text>
<text x="202.6" y="55.3" transform="rotate(-90 202.6 55.3)">2</text>
<text x="216.7" y="55.3" transform="rotate(-90 216.7 55.3)">1</text>
<text x="220.2" y="55.3" transform="rotate(-90 220.2 55.3)">2</text>
<text x="234.3" y="55.3" transform="rotate(-90 234.3 55.3)">1</text>
<text x="237.8" y="55.3" transform="rotate(-90 237.8 55.3)">2</text>
<text x="252" y="55.3" transform="rotate(-90 252 55.3)">1</text>
<text x="255.5" y="55.3" transform="rotate(-90 255.5 55.3)">2</text>
<text x="56.1" y="63.3">5</text>
<text x="59.6" y="61.6">PC2</text>
<text x="59.6" y="65.1">PC3</text>
<text x="96.7" y="65.1">PA2</text>
<text x="96.7" y="61.6">PA3</text>
<text x="104.3" y="63.3">24</text>
<text x="440.8" y="61.6">1</text>
<text x="445.3" y="63">Vin</text>
<text x="457.7" y="63">Vout</text>
<text x="467.5" y="61.6">3</text>
<text x="56.1" y="66.9">6</text>
<text x="56.1" y="70.4">7</text>
<text x="59.6" y="68.6">PD0</text>
<text x="96.7" y="68.6">PA1</text>
<text x="104.3" y="70.4">22</text>
<text x="104.3" y="66.9">23</text>
<text x="456.2" y="68.3" transform="rotate(-90 456.2 68.3)">GND</text>
<text x="56.1" y="73.9">8</text>
<text x="56.1" y="77.4">9</text>
<text x="59.6" y="72.1">PD1</text>
<text x="59.6" y="75.7">PD2</text>
<text x="81.5" y="72.1">PA0(EXTCLK)</text>
<text x="454.8" y="72.7" transform="rotate(-90 454.8 72.7)">2</text>
<text x="54.1" y="81">10</text>
<text x="59.6" y="79.2">PD3</text>
<text x="59.6" y="82.7">PD4</text>
<text x="94.8" y="82.7">UPDI</text>
<text x="104.3" y="81">19</text>
<text x="54.1" y="84.5">11</text>
<text x="54.1" y="88">12</text>
<text x="59.6" y="86.3">PD5</text>
<text x="59.6" y="89.8">PD6</text>
<text x="77.9" y="89.8">PF1(XTAL32K2)</text>
<text x="81.3" y="86.3">PF6(RESET#)</text>
<text x="104.3" y="88">17</text>
<text x="104.3" y="84.5">18</text>
<text x="306.3" y="89.4" transform="rotate(-90 306.3 89.4)">1</text>
<text x="313.3" y="89.4" transform="rotate(-90 313.3 89.4)">2</text>
<text x="320.4" y="89.4" transform="rotate(-90 320.4 89.4)">3</text>
<text x="327.4" y="89.4" transform="rotate(-90 327.4 89.4)">4</text>
<text x="334.5" y="89.4" transform="rotate(-90 334.5 89.4)">5</text>
<text x="341.6" y="89.4" transform="rotate(-90 341.6 89.4)">6</text>
<text x="54.1" y="91.5">13</text>
<text x="59.6" y="93.3">PD7</text>
<text x="77.9" y="93.3">PF0(XTAL32K1)</text>
<text x="104.3" y="91.5">16</text>
<text x="304.9" y="93.9" transform="rotate(-90 304.9 93.9)">1</text>
<text x="311.9" y="93.9" transform="rotate(-90 311.9 93.9)">2</text>
<text x="319" y="93.9" transform="rotate(-90 319 93.9)">3</text>
<text x="326" y="93.9" transform="rotate(-90 326 93.9)">4</text>
<text x="333.1" y="93.9" transform="rotate(-90 333.1 93.9)">5</text>
<text x="340.1" y="93.9" transform="rotate(-90 340.1 93.9)">6</text>
<text x="110.9" y="137.4">1</text>
<text x="123.5" y="137.4">6</text>
<text x="110.9" y="140.9">2</text>
<text x="115.4" y="138.8">1</text>
<text x="115.4" y="142.3">2</text>
<text x="119.1" y="142.3">5</text>
<text x="119.1" y="138.8">6</text>
<text x="123.5" y="140.9">5</text>
<text x="110.9" y="144.5">3</text>
<text x="115.4" y="145.9">3</text>
<text x="119.1" y="145.9">4</text>
<text x="123.5" y="144.5">4</text>
<text x="77.3" y="244" transform="rotate(-90 77.3 244)">1</text>
<text x="79.1" y="240.5" transform="rotate(-90 79.1 240.5)">1</text>
<text x="80.9" y="244" transform="rotate(-90 80.9 244)">2</text>
<text x="82.6" y="240.5" transform="rotate(-90 82.6 240.5)">2</text>
<text x="84.4" y="244" transform="rotate(-90 84.4 244)">3</text>
<text x="86.1" y="240.5" transform="rotate(-90 86.1 240.5)">3</text>
<text x="87.9" y="244" transform="rotate(-90 87.9 244)">4</text>
<text x="89.7" y="240.5" transform="rotate(-90 89.7 240.5)">4</text>
<text x="91.4" y="244" transform="rotate(-90 91.4 244)">0</text>
<text x="93.2" y="240.5" transform="rotate(-90 93.2 240.5)">0</text>
<text x="435.4" y="240.1" transform="rotate(-90 435.4 240.1)">1</text>
<text x="436.8" y="244.5" transform="rotate(-90 436.8 244.5)">1</text>
<text x="442.5" y="240.1" transform="rotate(-90 442.5 240.1)">2</text>
<text x="443.9" y="244.5" transform="rotate(-90 443.9 244.5)">2</text>
<text x="449.5" y="240.1" transform="rotate(-90 449.5 240.1)">3</text>
<text x="450.9" y="244.5" transform="rotate(-90 450.9 244.5)">3</text>
<text x="456.6" y="240.1" transform="rotate(-90 456.6 240.1)">4</text>
<text x="458" y="244.5" transform="rotate(-90 458 244.5)">4</text>
<text x="463.6" y="240.1" transform="rotate(-90 463.6 240.1)">5</text>
<text x="465" y="244.5" transform="rotate(-90 465 244.5)">5</text>
<text x="470.7" y="240.1" transform="rotate(-90 470.7 240.1)">6</text>
<text x="472.1" y="244.5" transform="rotate(-90 472.1 244.5)">6</text>
<text x="477.7" y="240.1" transform="rotate(-90 477.7 240.1)">7</text>
<text x="479.1" y="244.5" transform="rotate(-90 479.1 244.5)">7</text>
<text x="484.8" y="240.1" transform="rotate(-90 484.8 240.1)">8</text>
<text x="486.2" y="244.5" transform="rotate(-90 486.2 244.5)">8</text>
<text x="436.8" y="255.2" transform="rotate(-90 436.8 255.2)">9</text>
<text x="443.9" y="255.2" transform="rotate(-90 443.9 255.2)">10</text>
<text x="450.9" y="255.2" transform="rotate(-90 450.9 255.2)">11</text>
<text x="458" y="255.2" transform="rotate(-90 458 255.2)">12</text>
<text x="465" y="255.2" transform="rotate(-90 465 255.2)">13</text>
<text x="472.1" y="255.2" transform="rotate(-90 472.1 255.2)">14</text>
<text x="479.1" y="255.2" transform="rotate(-90 479.1 255.2)">15</text>
<text x="486.2" y="255.2" transform="rotate(-90 486.2 255.2)">16</text>
<text x="206" y="259.1">1</text>
<text x="206" y="262.6">2</text>
<text x="209.5" y="260.9">RO</text>
<text x="229.6" y="262.6">7</text>
<text x="435.4" y="259.7" transform="rotate(-90 435.4 259.7)">9</text>
<text x="442.5" y="261.7" transform="rotate(-90 442.5 261.7)">10</text>
<text x="449.5" y="261.7" transform="rotate(-90 449.5 261.7)">11</text>
<text x="456.6" y="261.7" transform="rotate(-90 456.6 261.7)">12</text>
<text x="463.6" y="261.7" transform="rotate(-90 463.6 261.7)">13</text>
<text x="470.7" y="261.7" transform="rotate(-90 470.7 261.7)">14</text>
<text x="477.7" y="261.7" transform="rotate(-90 477.7 261.7)">15</text>
<text x="484.8" y="261.7" transform="rotate(-90 484.8 261.7)">16</text>
<text x="206" y="266.2">3</text>
<text x="206" y="269.7">4</text>
<text x="209.5" y="264.4">RE#</text>
<text x="209.5" y="267.9">DE</text>
<text x="225.9" y="264.4">B</text>
<text x="225.9" y="267.9">A</text>
<text x="229.6" y="266.2">6</text>
<text x="209.5" y="271.5">DI</text>
<text x="301.3" y="291.2" transform="rotate(-90 301.3 291.2)">1</text>
<text x="308.4" y="291.2" transform="rotate(-90 308.4 291.2)">2</text>
<text x="315.5" y="291.2" transform="rotate(-90 315.5 291.2)">3</text>
<text x="322.5" y="291.2" transform="rotate(-90 322.5 291.2)">4</text>
<text x="329.6" y="291.2" transform="rotate(-90 329.6 291.2)">5</text>
<text x="336.6" y="291.2" transform="rotate(-90 336.6 291.2)">6</text>
<text x="343.7" y="291.2" transform="rotate(-90 343.7 291.2)">7</text>
<text x="350.7" y="291.2" transform="rotate(-90 350.7 291.2)">8</text>
<text x="302.8" y="295.7" transform="rotate(-90 302.8 295.7)">1</text>
<text x="309.8" y="295.7" transform="rotate(-90 309.8 295.7)">2</text>
<text x="316.9" y="295.7" transform="rotate(-90 316.9 295.7)">3</text>
<text x="323.9" y="295.7" transform="rotate(-90 323.9 295.7)">4</text>
<text x="331" y="295.7" transform="rotate(-90 331 295.7)">5</text>
<text x="338" y="295.7" transform="rotate(-90 338 295.7)">6</text>
<text x="345.1" y="295.7" transform="rotate(-90 345.1 295.7)">7</text>
<text x="352.1" y="295.7" transform="rotate(-90 352.1 295.7)">8</text>
<text x="301.3" y="310.9" transform="rotate(-90 301.3 310.9)">9</text>
<text x="302.8" y="306.4" transform="rotate(-90 302.8 306.4)">9</text>
<text x="309.8" y="306.4" transform="rotate(-90 309.8 306.4)">10</text>
<text x="316.9" y="306.4" transform="rotate(-90 316.9 306.4)">11</text>
<text x="323.9" y="306.4" transform="rotate(-90 323.9 306.4)">12</text>
<text x="331" y="306.4" transform="rotate(-90 331 306.4)">13</text>
<text x="338" y="306.4" transform="rotate(-90 338 306.4)">14</text>
<text x="345.1" y="306.4" transform="rotate(-90 345.1 306.4)">15</text>
<text x="352.1" y="306.4" transform="rotate(-90 352.1 306.4)">16</text>
<text x="467.1" y="308.5">1</text>
<text x="470.6" y="310.3">P8</text>
<text x="308.4" y="312.9" transform="rotate(-90 308.4 312.9)">10</text>
<text x="315.5" y="312.9" transform="rotate(-90 315.5 312.9)">11</text>
<text x="322.5" y="312.9" transform="rotate(-90 322.5 312.9)">12</text>
<text x="329.6" y="312.9" transform="rotate(-90 329.6 312.9)">13</text>
<text x="336.6" y="312.9" transform="rotate(-90 336.6 312.9)">14</text>
<text x="343.7" y="312.9" transform="rotate(-90 343.7 312.9)">15</text>
<text x="350.7" y="312.9" transform="rotate(-90 350.7 312.9)">16</text>
<text x="408.9" y="314.4" transform="rotate(-90 408.9 314.4)">1</text>
<text x="412.5" y="314.4" transform="rotate(-90 412.5 314.4)">2</text>
<text x="416" y="314.4" transform="rotate(-90 416 314.4)">3</text>
<text x="419.5" y="314.4" transform="rotate(-90 419.5 314.4)">4</text>
<text x="423.1" y="314.4" transform="rotate(-90 423.1 314.4)">5</text>
<text x="426.6" y="314.4" transform="rotate(-90 426.6 314.4)">6</text>
<text x="430.1" y="314.4" transform="rotate(-90 430.1 314.4)">7</text>
<text x="433.6" y="314.4" transform="rotate(-90 433.6 314.4)">8</text>
<text x="437.2" y="314.4" transform="rotate(-90 437.2 314.4)">9</text>
<text x="467.1" y="312">2</text>
<text x="467.1" y="315.6">3</text>
<text x="470.6" y="313.8">Q6</text>
<text x="470.6" y="317.3">Q8</text>
<text x="481.7" y="317.3">P6</text>
<text x="481.7" y="313.8">P7</text>
<text x="487.1" y="315.6">14</text>
<text x="487.1" y="312">15</text>
<text x="467.1" y="319.1">4</text>
<text x="467.1" y="322.6">5</text>
<text x="470.6" y="320.9">P4</text>
<text x="481.7" y="320.9">P5</text>
<text x="487.1" y="322.6">12</text>
<text x="487.1" y="319.1">13</text>
<text x="176.1" y="325" transform="rotate(-90 176.1 325)">1</text>
<text x="179.6" y="325" transform="rotate(-90 179.6 325)">2</text>
<text x="183.2" y="325" transform="rotate(-90 183.2 325)">3</text>
<text x="186.7" y="325" transform="rotate(-90 186.7 325)">4</text>
<text x="190.2" y="325" transform="rotate(-90 190.2 325)">5</text>
<text x="193.7" y="325" transform="rotate(-90 193.7 325)">6</text>
<text x="197.3" y="325" transform="rotate(-90 197.3 325)">7</text>
<text x="200.8" y="325" transform="rotate(-90 200.8 325)">8</text>
<text x="232.6" y="325" transform="rotate(-90 232.6 325)">1</text>
<text x="236.1" y="325" transform="rotate(-90 236.1 325)">2</text>
<text x="239.6" y="325" transform="rotate(-90 239.6 325)">3</text>
<text x="243.1" y="325" transform="rotate(-90 243.1 325)">4</text>
<text x="246.7" y="325" transform="rotate(-90 246.7 325)">5</text>
<text x="250.2" y="325" transform="rotate(-90 250.2 325)">6</text>
<text x="253.7" y="325" transform="rotate(-90 253.7 325)">7</text>
<text x="257.2" y="325" transform="rotate(-90 257.2 325)">8</text>
<text x="467.1" y="326.1">6</text>
<text x="467.1" y="329.7">7</text>
<text x="470.6" y="324.4">P3</text>
<text x="470.6" y="327.9">P2</text>
<text x="481.1" y="324.4">Q7</text>
<text x="482.1" y="327.9">SI</text>
<text x="487.1" y="329.7">10</text>
<text x="487.1" y="326.1">11</text>
<text x="470.6" y="331.4">P1</text>
<text x="479.4" y="331.4">CLK</text>
<text x="480.1" y="335">P/S</text>
<text x="487.1" y="333.2">9</text>
<text x="333" y="359.7">1</text>
<text x="192.1" y="364.9">2</text>
<text x="231.9" y="362.8">3</text>
<text x="236.4" y="361.4">3</text>
<text x="274.9" y="365.6" transform="rotate(-90 274.9 365.6)">1</text>
<text x="278.4" y="365.6" transform="rotate(-90 278.4 365.6)">2</text>
<text x="281.9" y="365.6" transform="rotate(-90 281.9 365.6)">3</text>
<text x="285.5" y="365.6" transform="rotate(-90 285.5 365.6)">4</text>
<text x="289" y="365.6" transform="rotate(-90 289 365.6)">5</text>
<text x="292.5" y="365.6" transform="rotate(-90 292.5 365.6)">6</text>
<text x="296.1" y="365.6" transform="rotate(-90 296.1 365.6)">7</text>
<text x="299.6" y="365.6" transform="rotate(-90 299.6 365.6)">8</text>
<text x="303.1" y="365.6" transform="rotate(-90 303.1 365.6)">9</text>
<text x="333" y="363.2">2</text>
<text x="336.5" y="361.4">P8</text>
<text x="336.5" y="364.9">Q6</text>
<text x="347.6" y="364.9">P7</text>
<text x="353" y="363.2">15</text>
<text x="196.6" y="366.4">2</text>
<text x="231.9" y="369.9">1</text>
<text x="236.4" y="368.5">1</text>
<text x="333" y="366.7">3</text>
<text x="333" y="370.2">4</text>
<text x="336.5" y="368.5">Q8</text>
<text x="347.6" y="368.5">P6</text>
<text x="353" y="370.2">13</text>
<text x="353" y="366.7">14</text>
<text x="333" y="373.8">5</text>
<text x="333" y="377.3">6</text>
<text x="336.5" y="372">P4</text>
<text x="336.5" y="375.5">P3</text>
<text x="347" y="375.5">Q7</text>
<text x="347.6" y="372">P5</text>
<text x="353" y="377.3">11</text>
<text x="353" y="373.8">12</text>
<text x="192.1" y="382.6">5</text>
<text x="196.6" y="384">5</text>
<text x="231.9" y="380.5">6</text>
<text x="236.4" y="379.1">6</text>
<text x="333" y="380.8">7</text>
<text x="336.5" y="379.1">P2</text>
<text x="336.5" y="382.6">P1</text>
<text x="345.4" y="382.6">CLK</text>
<text x="348" y="379.1">SI</text>
<text x="353" y="380.8">10</text>
<text x="231.9" y="387.5">4</text>
<text x="236.4" y="386.1">4</text>
<text x="346" y="386.1">P/S</text>
<text x="353" y="384.4">9</text>
</g>
<g font-size="3.2">
<text x="95.6" y="75.7">GND</text>
<text x="104.3" y="73.9">21</text>
<text x="104.3" y="95.1">15</text>
<text x="95.6" y="96.8">GND</text>
<text x="229.6" y="269.7">5</text>
<text x="220.8" y="271.5">GND</text>
<text x="467.1" y="333.2">8</text>
<text x="470.6" y="335">VSS</text>
<text x="333" y="384.4">8</text>
<text x="336.5" y="386.1">VSS</text>
</g>
<g font-size="3.2" fill="#f00">
<text x="104.3" y="77.4">20</text>
<text x="95.8" y="79.2">VDD</text>
<text x="54.1" y="95.1">14</text>
<text x="59.6" y="96.8">AVDD</text>
<text x="221.5" y="260.9">VCC</text>
<text x="229.6" y="259.1">8</text>
<text x="478.5" y="310.3">VDD</text>
<text x="487.1" y="308.5">16</text>
<text x="353" y="359.7">16</text>
<text x="344.5" y="361.4">VDD</text>
</g>
<text font-size="2.8" fill="#8d2323" x="185.3" y="95.4">1</text>
</svg>
